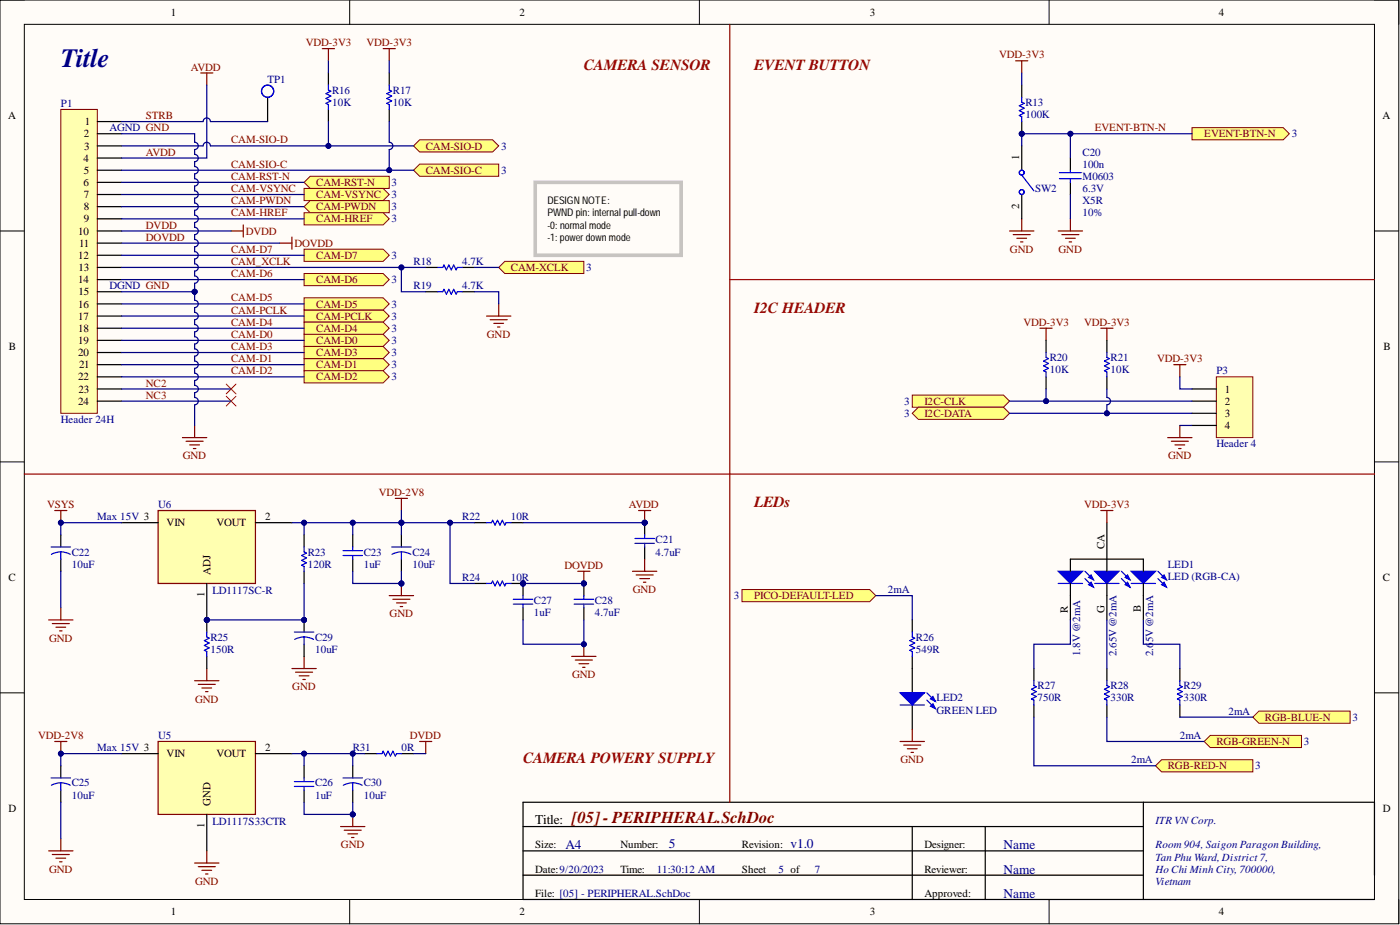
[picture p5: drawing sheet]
<svg xmlns="http://www.w3.org/2000/svg" width="292mm" height="193mm" viewBox="0 0 292 193" stroke-linecap="round" stroke-linejoin="round" font-family="sans-serif">
<path d="M0 0h291.8v192.7h-291.8z" fill-rule="evenodd" fill="#fffcf8"/>
<path d="M0 0h291.8v192.7h-291.8z" fill="none" stroke="#000" stroke-width=".21"/>
<path d="M5.1 5.1h281.7v182.5h-281.7z" fill-rule="evenodd" fill="#fffcf8"/>
<g fill="none" stroke="#000" stroke-width=".21">
<path d="M0 0h5.1M5.1 5.1h281.7v182.5h-281.7zM73 0v5.1M145.9 0v5.1M218.9 0v5.1M286.8 0h5v5.1M0 48.2h5.1M286.8 48.2h5M0 96.4h5.1M286.8 96.4h5M0 144.5h5.1M286.8 144.5h5"/>
<path d="M73 187.6v5.1M145.9 187.6v5.1M218.9 187.6v5.1M291.8 187.6v5.1"/>
</g>
<path d="M109.1 172.4h129.5M109.1 177.5h129.5M190.3 172.4v15.2M205.6 172.4v15.2M238.6 167.4v20.2M109.1 182.6h129.5M286.8 182.6v-15.2h-177.7v20.2h177.7" fill="none" stroke="#000" stroke-width=".25"/>
<path d="M12.7 22.8h7.6v63.4h-7.6z" fill-rule="evenodd" fill="#ffffb0"/>
<path d="M12.7 22.8h7.6v63.4h-7.6z" fill="none" stroke="#800000" stroke-width=".21"/>
<g fill="none" stroke="#000" stroke-width=".25">
<path d="M20.3 25.4h5.1M20.3 27.9h5.1M20.3 30.4h5.1M20.3 33h5.1M20.3 35.5h5.1M20.3 38h5.1M55.8 20.3v5.1M20.3 40.6h5.1M20.3 43.1h5.1M20.3 45.6h5.1M20.3 48.2h5.1M20.3 50.7h5.1"/>
<path d="M20.3 53.3h5.1M20.3 55.8h5.1M20.3 58.3h5.1M20.3 60.9h5.1M20.3 63.4h5.1M20.3 65.9h5.1M20.3 68.5h5.1M20.3 71h5.1M20.3 73.5h5.1M20.3 76.1h5.1M20.3 78.6h5.1M20.3 81.1h5.1"/>
<path d="M20.3 83.7h5.1"/>
</g>
<path d="M38.1 91.3h5M38.8 92.1h3.6M39.6 92.8h2M40.4 93.6h.5M40.6 88.8v2.5" fill="none" stroke="#800000" stroke-width=".25"/>
<circle cx="55.8" cy="19" r="1.27" fill="none" stroke="#00f" stroke-width=".25"/>
<path d="M86.3 30.4l1.3-1.2h15.2l1.3 1.2-1.3 1.3h-15.2z" fill-rule="evenodd" fill="#ffff80"/>
<path d="M86.3 30.4l1.3-1.2h15.2l1.3 1.2-1.3 1.3h-15.2z" fill="none" stroke="#800000" stroke-width=".21"/>
<path d="M86.3 35.5l1.3-1.3h16.5v2.6h-16.5z" fill-rule="evenodd" fill="#ffff80"/>
<path d="M86.3 35.5l1.3-1.3h16.5v2.6h-16.5z" fill="none" stroke="#800000" stroke-width=".21"/>
<path d="M63.4 38l1.3-1.2h16.5v2.5h-16.5z" fill-rule="evenodd" fill="#ffff80"/>
<path d="M63.4 38l1.3-1.2h16.5v2.5h-16.5z" fill="none" stroke="#800000" stroke-width=".21"/>
<path d="M63.4 39.3h16.5l1.3 1.3-1.3 1.2h-16.5z" fill-rule="evenodd" fill="#ffff80"/>
<path d="M63.4 39.3h16.5l1.3 1.3-1.3 1.2h-16.5z" fill="none" stroke="#800000" stroke-width=".21"/>
<path d="M63.4 43.1l1.3-1.3h16.5v2.6h-16.5z" fill-rule="evenodd" fill="#ffff80"/>
<path d="M63.4 43.1l1.3-1.3h16.5v2.6h-16.5z" fill="none" stroke="#800000" stroke-width=".21"/>
<path d="M63.4 44.4h16.5l1.3 1.2-1.3 1.3h-16.5z" fill-rule="evenodd" fill="#ffff80"/>
<path d="M63.4 44.4h16.5l1.3 1.2-1.3 1.3h-16.5z" fill="none" stroke="#800000" stroke-width=".21"/>
<path d="M104.1 55.8l1.2-1.3h16.5v2.6h-16.5z" fill-rule="evenodd" fill="#ffff80"/>
<path d="M104.1 55.8l1.2-1.3h16.5v2.6h-16.5z" fill="none" stroke="#800000" stroke-width=".21"/>
<path d="M63.4 64.7h16.5l1.3 1.2-1.3 1.3h-16.5z" fill-rule="evenodd" fill="#ffff80"/>
<path d="M63.4 64.7h16.5l1.3 1.2-1.3 1.3h-16.5z" fill="none" stroke="#800000" stroke-width=".21"/>
<path d="M63.4 62.1h16.5l1.3 1.3-1.3 1.3h-16.5z" fill-rule="evenodd" fill="#ffff80"/>
<path d="M63.4 62.1h16.5l1.3 1.3-1.3 1.3h-16.5z" fill="none" stroke="#800000" stroke-width=".21"/>
<path d="M63.4 57.1h16.5l1.3 1.2-1.3 1.3h-16.5z" fill-rule="evenodd" fill="#ffff80"/>
<path d="M63.4 57.1h16.5l1.3 1.2-1.3 1.3h-16.5z" fill="none" stroke="#800000" stroke-width=".21"/>
<path d="M63.4 52h16.5l1.3 1.3-1.3 1.2h-16.5z" fill-rule="evenodd" fill="#ffff80"/>
<path d="M63.4 52h16.5l1.3 1.3-1.3 1.2h-16.5z" fill="none" stroke="#800000" stroke-width=".21"/>
<path d="M63.4 69.7h16.5l1.3 1.3-1.3 1.3h-16.5z" fill-rule="evenodd" fill="#ffff80"/>
<path d="M63.4 69.7h16.5l1.3 1.3-1.3 1.3h-16.5z" fill="none" stroke="#800000" stroke-width=".21"/>
<path d="M63.4 67.2h16.5l1.3 1.3-1.3 1.2h-16.5z" fill-rule="evenodd" fill="#ffff80"/>
<path d="M63.4 67.2h16.5l1.3 1.3-1.3 1.2h-16.5z" fill="none" stroke="#800000" stroke-width=".21"/>
<path d="M63.4 74.8h16.5l1.3 1.3-1.3 1.2h-16.5z" fill-rule="evenodd" fill="#ffff80"/>
<path d="M63.4 74.8h16.5l1.3 1.3-1.3 1.2h-16.5z" fill="none" stroke="#800000" stroke-width=".21"/>
<path d="M63.4 72.3h16.5l1.3 1.2-1.3 1.3h-16.5z" fill-rule="evenodd" fill="#ffff80"/>
<path d="M63.4 72.3h16.5l1.3 1.2-1.3 1.3h-16.5z" fill="none" stroke="#800000" stroke-width=".21"/>
<path d="M63.4 77.3h16.5l1.3 1.3-1.3 1.3h-16.5z" fill-rule="evenodd" fill="#ffff80"/>
<path d="M63.4 77.3h16.5l1.3 1.3-1.3 1.3h-16.5z" fill="none" stroke="#800000" stroke-width=".21"/>
<path d="M111.7 38h30.4v15.3h-30.4z" fill="none" stroke="#c6c3c6" stroke-width=".76"/>
<path d="M47.2 80.1l2 2.1M47.2 82.7l2 2M49.2 80.1l-2 2.1M49.2 82.7l-2 2" fill="none" stroke="#f00" stroke-width=".21"/>
<path d="M211.9 12.7h2.5M213.2 12.7v2.5M210.6 48.2h5.1M211.4 48.9h3.6M212.2 49.7h2M212.9 50.5h.5M213.2 45.6v2.6M220.8 48.2h5.1M221.6 48.9h3.5M222.3 49.7h2M223.1 50.5h.5M223.3 45.6v2.6" fill="none" stroke="#800000" stroke-width=".25"/>
<path d="M223.3 33v2.5M223.3 38v2.6" fill="none" stroke="#000" stroke-width=".25"/>
<path d="M221 37.3h4.6M221 36h4.6M223.3 35.5v.5M223.3 37.3v.7" fill="none" stroke="#000bff" stroke-width=".25"/>
<path d="M248.7 26.6h19l1.3 1.3-1.3 1.3h-19z" fill-rule="evenodd" fill="#ffff80"/>
<path d="M248.7 26.6h19l1.3 1.3-1.3 1.3h-19z" fill="none" stroke="#800000" stroke-width=".21"/>
<path d="M190.3 82.4h19.1l1.2 1.3-1.2 1.3h-19.1z" fill-rule="evenodd" fill="#ffff80"/>
<path d="M190.3 82.4h19.1l1.2 1.3-1.2 1.3h-19.1z" fill="none" stroke="#800000" stroke-width=".21"/>
<path d="M244.9 76.1h2.5M246.2 76.1v2.5M243.6 91.3h5.1M244.4 92.1h3.5M245.2 92.8h2M245.9 93.6h.5M246.2 88.8v2.5" fill="none" stroke="#800000" stroke-width=".25"/>
<path d="M190.3 86.2l1.3-1.2h17.8l1.2 1.2-1.2 1.3h-17.8z" fill-rule="evenodd" fill="#ffff80"/>
<path d="M190.3 86.2l1.3-1.2h17.8l1.2 1.2-1.2 1.3h-17.8z" fill="none" stroke="#800000" stroke-width=".21"/>
<path d="M217 68.5h2.5M218.3 68.5v2.5M229.7 68.5h2.5M230.9 68.5v2.5" fill="none" stroke="#800000" stroke-width=".25"/>
<path d="M223.3 124.3v5" fill="none" stroke="#000" stroke-width=".25"/>
<path d="M220.8 119.2h5.1l-2.6 2.5z" fill="#00f"/>
<path d="M220.8 119.2h5.1l-2.6 2.5zM226.4 119.2l1.7 1.8M226.4 120.7l1.7 1.8" fill="none" stroke="#00f" stroke-width=".25"/>
<path d="M227.1 122l.5-.5 .5 1z" fill="#00f"/>
<path d="M227.1 122l.5-.5 .5 1z" fill="none" stroke="#00f" stroke-width=".25"/>
<path d="M227.1 120.5l.5-.6 .5 1.1z" fill="#00f"/>
<path d="M220.8 121.7h5.1M227.1 120.5l.5-.6 .5 1.1z" fill="none" stroke="#00f" stroke-width=".25"/>
<path d="M230.9 124.3v5" fill="none" stroke="#000" stroke-width=".25"/>
<path d="M228.4 119.2h5.1l-2.6 2.5z" fill="#00f"/>
<path d="M228.4 119.2h5.1l-2.6 2.5zM228.4 121.7h5.1" fill="none" stroke="#00f" stroke-width=".25"/>
<path d="M238.6 124.3v5" fill="none" stroke="#000" stroke-width=".25"/>
<path d="M236 119.2h5.1l-2.5 2.5z" fill="#00f"/>
<path d="M234 119.2l1.8 1.8M236 119.2h5.1l-2.5 2.5zM234 120.7l1.8 1.8M236 121.7h5.1" fill="none" stroke="#00f" stroke-width=".25"/>
<path d="M223.3 119.2v-2.6h15.3v2.6M230.9 109v10.2" fill="none" stroke="#000" stroke-width=".25"/>
<path d="M234.7 122l.6-.5 .5 1z" fill="#00f"/>
<path d="M234.7 122l.6-.5 .5 1z" fill="none" stroke="#00f" stroke-width=".25"/>
<path d="M234.7 120.5l.6-.6 .5 1.1z" fill="#00f"/>
<path d="M241.6 119.2l1.8 1.8M234.7 120.5l.6-.6 .5 1.1zM241.6 120.7l1.8 1.8" fill="none" stroke="#00f" stroke-width=".25"/>
<path d="M242.4 122l.5-.5 .5 1z" fill="#00f"/>
<path d="M242.4 122l.5-.5 .5 1z" fill="none" stroke="#00f" stroke-width=".25"/>
<path d="M242.4 120.5l.5-.6 .5 1.1z" fill="#00f"/>
<path d="M242.4 120.5l.5-.6 .5 1.1z" fill="none" stroke="#00f" stroke-width=".25"/>
<path d="M223.3 121.7v2.6M230.9 121.7v2.6M238.6 121.7v2.6" fill="none" stroke="#000" stroke-width=".25"/>
<path d="M229.7 106.5h2.5M230.9 106.5v2.5" fill="none" stroke="#800000" stroke-width=".25"/>
<path d="M261.4 149.6l1.3-1.3h19v2.6h-19z" fill-rule="evenodd" fill="#ffff80"/>
<path d="M261.4 149.6l1.3-1.3h19v2.6h-19z" fill="none" stroke="#800000" stroke-width=".21"/>
<path d="M251.2 154.7l1.3-1.3h19v2.6h-19z" fill-rule="evenodd" fill="#ffff80"/>
<path d="M251.2 154.7l1.3-1.3h19v2.6h-19z" fill="none" stroke="#800000" stroke-width=".21"/>
<path d="M241.1 159.8l1.3-1.3h19v2.5h-19z" fill-rule="evenodd" fill="#ffff80"/>
<path d="M241.1 159.8l1.3-1.3h19v2.5h-19z" fill="none" stroke="#800000" stroke-width=".21"/>
<path d="M67.3 10.1h2.5M68.5 10.1v2.6M79.9 10.1h2.6M81.2 10.1v2.6M101.5 65.9h5.1M102.3 66.7h3.5M103 67.5h2.1M103.8 68.2h.5M104.1 63.4v2.5" fill="none" stroke="#800000" stroke-width=".25"/>
<path d="M68.5 15.2v2.6M81.2 15.2v2.6M68.5 22.8v2.6M81.2 22.8v2.6M88.8 55.8h2.6M96.4 55.8h2.6M88.8 60.9h2.6M96.4 60.9h2.6M76.1 157.2h2.6M83.7 157.2h2.6" fill="none" stroke="#000" stroke-width=".25"/>
<path d="M68.5 17.8v1l.5 .2-1 .5 1 .5-1 .5 1 .6-1 .5 .5 .2v1M81.2 17.8v1l.5 .2-1 .5 1 .5-1 .5 1 .6-1 .5 .5 .2v1M91.4 55.8h1l.2-.5 .5 1 .5-1 .6 1 .5-1 .5 1 .2-.5h1M91.4 60.9h1l.2-.5 .5 1 .5-1 .6 1 .5-1 .5 1 .2-.5h1M78.7 157.2h1l.2-.5 .5 1 .6-1 .5 1 .5-1 .5 1 .2-.5h1" fill="none" stroke="#00f" stroke-width=".25"/>
<circle cx="43.1" cy="129.3" r=".51" fill="#000080"/>
<circle cx="43.1" cy="129.3" r=".51" fill="none" stroke="#000080" stroke-width=".21"/>
<path d="M33 106.5h20.3v15.2h-20.3z" fill-rule="evenodd" fill="#ffffb0"/>
<path d="M33 106.5h20.3v15.2h-20.3z" fill="none" stroke="#800000" stroke-width=".25"/>
<path d="M43.1 121.7v7.6" fill="none" stroke="#000" stroke-width=".25"/>
<circle cx="43.1" cy="129.3" r=".51" fill="#000080"/>
<circle cx="43.1" cy="129.3" r=".51" fill="none" stroke="#000080" stroke-width=".21"/>
<path d="M12.7 111.6v2.5M12.7 116.6v2.6M25.4 109h7.6M53.3 109h7.6M73.6 111.6v2.5M73.6 116.6v2.6" fill="none" stroke="#000" stroke-width=".25"/>
<path d="M82.5 104h2.5M83.7 104v2.5M43.1 139.5v2.5M40.6 142h5.1M41.4 142.8h3.5M42.1 143.5h2.1M42.9 144.3h.5" fill="none" stroke="#800000" stroke-width=".25"/>
<path d="M10.7 114.1h4M12.7 115.1l.8 .1 1.2 .4M12.7 115.1l-.8 .1-1.2 .4M12.7 115.1v1.5M71.6 114.9h4M71.6 115.9h4M73.6 114.1v.8M73.6 115.9v.7" fill="none" stroke="#00f" stroke-width=".25"/>
<circle cx="43.1" cy="129.3" r=".51" fill="#000080"/>
<circle cx="43.1" cy="129.3" r=".51" fill="none" stroke="#000080" stroke-width=".21"/>
<path d="M43.1 129.3v2.6" fill="none" stroke="#000" stroke-width=".25"/>
<circle cx="43.1" cy="129.3" r=".51" fill="#000080"/>
<circle cx="43.1" cy="129.3" r=".51" fill="none" stroke="#000080" stroke-width=".21"/>
<path d="M43.1 136.9v2.6" fill="none" stroke="#000" stroke-width=".25"/>
<path d="M43.1 131.9v1l.6 .2-1.1 .5 1.1 .5-1.1 .6 1.1 .5-1.1 .5 .5 .2v1" fill="none" stroke="#00f" stroke-width=".25"/>
<path d="M10.2 129.3h5M10.9 130.1h3.6M11.7 130.8h2M12.4 131.6h.5M12.7 126.8v2.5M81.2 124.3h5.1M82 125h3.5M82.7 125.8h2.1M83.5 126.5h.5M83.7 121.7v2.6" fill="none" stroke="#800000" stroke-width=".25"/>
<circle cx="83.7" cy="121.7" r=".51" fill="#000080"/>
<circle cx="83.7" cy="121.7" r=".51" fill="none" stroke="#000080" stroke-width=".21"/>
<path d="M63.4 111.6v2.5M63.4 119.2v2.5" fill="none" stroke="#000" stroke-width=".25"/>
<path d="M63.4 114.1v1l.6 .3-1.1 .5 1.1 .5-1.1 .5 1.1 .5-1.1 .5 .5 .3v1" fill="none" stroke="#00f" stroke-width=".25"/>
<path d="M11.4 106.5h2.6M12.7 106.5v2.5M60.9 139.5h5.1M63.4 136.9v2.6M61.7 140.2h3.5M62.4 141h2.1M63.2 141.8h.5" fill="none" stroke="#800000" stroke-width=".25"/>
<circle cx="12.7" cy="109" r=".51" fill="#000080"/>
<circle cx="12.7" cy="109" r=".51" fill="none" stroke="#000080" stroke-width=".21"/>
<path d="M83.7 111.6v2.5M83.7 116.6v2.6" fill="none" stroke="#000" stroke-width=".25"/>
<path d="M81.7 114.1h4.1M83.7 115.1l.9 .1 1.1 .4M83.7 115.1l-.8 .1-1.1 .4M83.7 115.1v1.5" fill="none" stroke="#00f" stroke-width=".25"/>
<circle cx="63.4" cy="129.3" r=".51" fill="#000080"/>
<circle cx="63.4" cy="129.3" r=".51" fill="none" stroke="#000080" stroke-width=".21"/>
<path d="M63.4 129.3v2.6" fill="none" stroke="#000" stroke-width=".25"/>
<circle cx="63.4" cy="129.3" r=".51" fill="#000080"/>
<circle cx="63.4" cy="129.3" r=".51" fill="none" stroke="#000080" stroke-width=".21"/>
<path d="M99 109h2.5M106.6 109h2.5M63.4 134.4v2.5" fill="none" stroke="#000" stroke-width=".25"/>
<path d="M101.5 109h1l.3-.5 .5 1 .5-1 .5 1 .5-1 .5 1 .3-.5h1M61.4 131.9h4.1M63.4 132.9l.9 .1 1.1 .4M63.4 132.9l-.8 .1-1.1 .4M63.4 132.9v1.5" fill="none" stroke="#00f" stroke-width=".25"/>
<circle cx="109.1" cy="121.7" r=".51" fill="#000080"/>
<circle cx="109.1" cy="121.7" r=".51" fill="none" stroke="#000080" stroke-width=".21"/>
<path d="M106.6 121.7h2.5" fill="none" stroke="#000" stroke-width=".25"/>
<circle cx="109.1" cy="121.7" r=".51" fill="#000080"/>
<circle cx="109.1" cy="121.7" r=".51" fill="none" stroke="#000080" stroke-width=".21"/>
<path d="M99 121.7h2.5" fill="none" stroke="#000" stroke-width=".25"/>
<path d="M101.5 121.7h1l.3-.5 .5 1 .5-1 .5 1 .5-1 .5 1 .3-.5h1" fill="none" stroke="#00f" stroke-width=".25"/>
<circle cx="109.1" cy="121.7" r=".51" fill="#000080"/>
<circle cx="109.1" cy="121.7" r=".51" fill="none" stroke="#000080" stroke-width=".21"/>
<path d="M109.1 121.7v2.6M109.1 126.8v2.5" fill="none" stroke="#000" stroke-width=".25"/>
<circle cx="109.1" cy="121.7" r=".51" fill="#000080"/>
<circle cx="109.1" cy="121.7" r=".51" fill="none" stroke="#000080" stroke-width=".21"/>
<path d="M107.1 125h4.1M107.1 126h4.1M109.1 124.3v.7M109.1 126v.8" fill="none" stroke="#00f" stroke-width=".25"/>
<circle cx="121.8" cy="121.7" r=".51" fill="#000080"/>
<circle cx="121.8" cy="121.7" r=".51" fill="none" stroke="#000080" stroke-width=".21"/>
<path d="M121.8 121.7v2.6M121.8 126.8v2.5" fill="none" stroke="#000" stroke-width=".25"/>
<circle cx="121.8" cy="121.7" r=".51" fill="#000080"/>
<circle cx="121.8" cy="121.7" r=".51" fill="none" stroke="#000080" stroke-width=".21"/>
<path d="M119.8 125h4M121.8 124.3v.7" fill="none" stroke="#00f" stroke-width=".25"/>
<path d="M119.8 126h4M121.8 126v.8" fill="none" stroke="#1309bb" stroke-width=".25"/>
<path d="M119.3 136.9h5.1M120 137.7h3.6M120.8 138.5h2M121.6 139.2h.5M121.8 134.4v2.5" fill="none" stroke="#800000" stroke-width=".25"/>
<circle cx="121.8" cy="134.4" r=".51" fill="#000080"/>
<circle cx="121.8" cy="134.4" r=".51" fill="none" stroke="#000080" stroke-width=".21"/>
<circle cx="134.5" cy="109" r=".51" fill="#000080"/>
<circle cx="134.5" cy="109" r=".51" fill="none" stroke="#000080" stroke-width=".21"/>
<path d="M134.5 109v2.6M134.5 114.1v2.5" fill="none" stroke="#000" stroke-width=".25"/>
<circle cx="134.5" cy="109" r=".51" fill="#000080"/>
<circle cx="134.5" cy="109" r=".51" fill="none" stroke="#000080" stroke-width=".21"/>
<path d="M132.5 112.3h4M134.5 111.6v.7" fill="none" stroke="#00f" stroke-width=".25"/>
<path d="M132.5 113.4h4M134.5 113.4v.7" fill="none" stroke="#1309bb" stroke-width=".25"/>
<path d="M132 119.2h5M132.7 119.9h3.6M133.2 106.5h2.6M134.5 106.5v2.5M134.5 116.6v2.6M133.5 120.7h2M134.3 121.5h.5" fill="none" stroke="#800000" stroke-width=".25"/>
<circle cx="134.5" cy="109" r=".51" fill="#000080"/>
<circle cx="134.5" cy="109" r=".51" fill="none" stroke="#000080" stroke-width=".21"/>
<path d="M120.5 119.2h2.6M121.8 119.2v2.5" fill="none" stroke="#800000" stroke-width=".25"/>
<circle cx="121.8" cy="121.7" r=".51" fill="#000080"/>
<circle cx="121.8" cy="121.7" r=".51" fill="none" stroke="#000080" stroke-width=".21"/>
<path d="M41.9 15.2h2.5M43.1 15.2v2.6M48.2 48.2h2.6M50.8 46.9v2.6M58.4 50.7h2.5M60.9 49.5v2.5M87.6 154.7h2.5M88.8 154.7v2.5" fill="none" stroke="#800000" stroke-width=".25"/>
<path d="M152.3 5.1v162.3M152.3 58.3h134.5M5.1 98.9h281.7" fill="none" stroke="#980000" stroke-width=".25"/>
<path d="M154.8 123h26.7l1.2 1.3-1.2 1.2h-26.7z" fill-rule="evenodd" fill="#ffff80"/>
<path d="M154.8 123h26.7l1.2 1.3-1.2 1.2h-26.7z" fill="none" stroke="#800000" stroke-width=".21"/>
<path d="M190.3 139.5v5M190.3 147.1v5" fill="none" stroke="#000" stroke-width=".25"/>
<path d="M187.8 144.5h5.1l-2.6 2.6z" fill="#00f"/>
<path d="M187.8 144.5h5.1l-2.6 2.6zM193.4 146.1l1.8 1.7M193.4 144.5l1.8 1.8" fill="none" stroke="#00f" stroke-width=".25"/>
<path d="M194.1 147.3l.6-.5 .5 1z" fill="#00f"/>
<path d="M194.1 147.3l.6-.5 .5 1z" fill="none" stroke="#00f" stroke-width=".25"/>
<path d="M194.1 145.8l.6-.5 .5 1z" fill="#00f"/>
<path d="M190.3 131.9v1l.5 .2-1 .5 1 .5-1 .6 1 .5-1 .5 .5 .2v1M187.8 147.1h5.1M194.1 145.8l.6-.5 .5 1z" fill="none" stroke="#00f" stroke-width=".25"/>
<path d="M190.3 129.3v2.6M190.3 136.9v2.6" fill="none" stroke="#000" stroke-width=".25"/>
<path d="M187.8 154.7h5.1M188.6 155.4h3.5M189.3 156.2h2.1M190.1 157h.5M190.3 152.1v2.6" fill="none" stroke="#800000" stroke-width=".25"/>
<path d="M33 154.7h20.3v15.2h-20.3z" fill-rule="evenodd" fill="#ffffb0"/>
<g fill="none" stroke="#800000" stroke-width=".25">
<path d="M33 154.7h20.3v15.2h-20.3zM10.2 177.5h5M10.9 178.3h3.6M11.7 179h2M12.4 179.8h.5M12.7 175v2.5M43.1 177.5v2.5M71.1 172.4h5M71.8 173.2h3.6M72.6 174h2M73.3 174.7h.6M73.6 169.9v2.5"/>
<path d="M40.6 180h5.1M41.4 180.8h3.5M42.1 181.6h2.1M42.9 182.3h.5"/>
</g>
<path d="M12.7 159.8v2.5M25.4 157.2h7.6M53.3 157.2h7.6M63.4 159.8v2.5M12.7 164.8v2.6M43.1 169.9v7.6M63.4 164.8v2.6" fill="none" stroke="#000" stroke-width=".25"/>
<path d="M10.7 162.3h4M12.7 163.3l.8 .1 1.2 .4M12.7 163.3l-.8 .1-1.2 .4M12.7 163.3v1.5M61.4 163.1h4.1M61.4 164.1h4.1M63.4 162.3v.8M63.4 164.1v.7" fill="none" stroke="#00f" stroke-width=".25"/>
<circle cx="73.6" cy="169.9" r=".51" fill="#000080"/>
<circle cx="73.6" cy="169.9" r=".51" fill="none" stroke="#000080" stroke-width=".21"/>
<path d="M73.6 159.8v2.5M73.6 164.8v2.6" fill="none" stroke="#000" stroke-width=".25"/>
<path d="M71.6 162.3h4M73.6 163.3l.8 .1 1.2 .4M73.6 163.3l-.8 .1-1.2 .4M73.6 163.3v1.5" fill="none" stroke="#00f" stroke-width=".25"/>
<path d="M11.4 154.7h2.6M12.7 154.7v2.5" fill="none" stroke="#800000" stroke-width=".25"/>
<circle cx="12.7" cy="157.2" r=".51" fill="#000080"/>
<circle cx="12.7" cy="157.2" r=".51" fill="none" stroke="#000080" stroke-width=".21"/>
<path d="M253.8 78.6h7.6v12.7h-7.6z" fill-rule="evenodd" fill="#ffffb0"/>
<path d="M253.8 78.6h7.6v12.7h-7.6z" fill="none" stroke="#800000" stroke-width=".21"/>
<g fill="none" stroke="#000" stroke-width=".25">
<path d="M213.2 30.4v5.1M213.2 40.6v5M218.3 71v2.5M218.3 78.6v2.5M230.9 71v2.5M230.9 78.6v2.5M248.7 81.1h5.1M248.7 83.7h5.1M248.7 86.2h5.1M248.7 88.8h5.1M215.7 139.5v2.5M230.9 139.5v2.5"/>
<path d="M246.2 139.5v2.5M215.7 147.1v2.5M230.9 147.1v2.5M246.2 147.1v2.5"/>
</g>
<g fill="none" stroke="#00f" stroke-width=".25">
<path d="M213.2 36.5l2.5 3.3M218.3 73.5v1.1l.5 .2-1.1 .5 1.1 .5-1.1 .5 1.1 .5-1.1 .5 .6 .3v1M230.9 73.5v1.1l.5 .2-1 .5 1 .5-1 .5 1 .5-1 .5 .5 .3v1M215.7 142v1l.5 .3-1 .5 1 .5-1 .5 1 .5-1 .5 .5 .3v1M230.9 142v1l.5 .3-1 .5 1 .5-1 .5 1 .5-1 .5 .5 .3v1M246.2 142v1l.5 .3-1 .5 1 .5-1 .5 1 .5-1 .5 .5 .3v1"/>
<circle cx="213.2" cy="36" r=".51"/>
<circle cx="213.2" cy="40.1" r=".51"/>
</g>
<path d="M230.9 129.3v10.2" fill="none" stroke="#000080" stroke-width=".25"/>
<circle cx="213.2" cy="27.9" r=".51" fill="#000080"/>
<circle cx="213.2" cy="27.9" r=".51" fill="none" stroke="#000080" stroke-width=".21"/>
<path d="M213.2 17.8v2.5M213.2 25.4v2.5" fill="none" stroke="#000" stroke-width=".25"/>
<circle cx="213.2" cy="27.9" r=".51" fill="#000080"/>
<circle cx="213.2" cy="27.9" r=".51" fill="none" stroke="#000080" stroke-width=".21"/>
<path d="M213.2 20.3v1l.5 .3-1 .5 1 .5-1 .5 1 .5-1 .5 .5 .2v1.1" fill="none" stroke="#00f" stroke-width=".25"/>
<path d="M25.4 157.2h-12.7v2.6" fill="none" stroke="#000080" stroke-width=".25"/>
<circle cx="12.7" cy="157.2" r=".51" fill="#000080"/>
<circle cx="12.7" cy="157.2" r=".51" fill="none" stroke="#000080" stroke-width=".21"/>
<path d="M25.4 109h-12.7v2.6" fill="none" stroke="#000080" stroke-width=".25"/>
<circle cx="12.7" cy="109" r=".51" fill="#000080"/>
<circle cx="12.7" cy="109" r=".51" fill="none" stroke="#000080" stroke-width=".21"/>
<path d="M25.4 78.6h38M25.4 76.1h38M25.4 73.5h38M25.4 71h38M25.4 68.5h38M25.4 65.9h38M25.4 63.4h38M25.4 60.9h15.2M25.4 83.7h22.8M25.4 81.1h22.8" fill="none" stroke="#000080" stroke-width=".25"/>
<circle cx="40.6" cy="60.9" r=".51" fill="#000080"/>
<circle cx="40.6" cy="60.9" r=".51" fill="none" stroke="#000080" stroke-width=".21"/>
<path d="M25.4 55.8h63.4M25.4 58.3h38" fill="none" stroke="#000080" stroke-width=".25"/>
<circle cx="83.7" cy="55.8" r=".51" fill="#000080"/>
<circle cx="83.7" cy="55.8" r=".51" fill="none" stroke="#000080" stroke-width=".21"/>
<path d="M25.4 35.5h60.9M25.4 38h38M25.4 53.3h38M25.4 50.7h33M25.4 48.2h22.8M25.4 45.6h38M25.4 43.1h38M25.4 40.6h38" fill="none" stroke="#000080" stroke-width=".25"/>
<circle cx="81.2" cy="35.5" r=".51" fill="#000080"/>
<circle cx="81.2" cy="35.5" r=".51" fill="none" stroke="#000080" stroke-width=".21"/>
<path d="M43.1 17.8v15.2h-17.7M25.4 30.4h17a.76 .76 0 0 1 .7-.7 .76 .76 0 0 1 .8 .7h42.4" fill="none" stroke="#000080" stroke-width=".25"/>
<circle cx="68.5" cy="30.4" r=".51" fill="#000080"/>
<circle cx="68.5" cy="30.4" r=".51" fill="none" stroke="#000080" stroke-width=".21"/>
<path d="M25.4 27.9h15.2v1.8a.76 .76 0 0 1 .8 .7 .76 .76 0 0 1-.8 .8v1a.76 .76 0 0 1 .8 .8 .76 .76 0 0 1-.8 .7v1a.76 .76 0 0 1 .8 .8 .76 .76 0 0 1-.8 .8v1a.76 .76 0 0 1 .8 .7 .76 .76 0 0 1-.8 .8v1a.76 .76 0 0 1 .8 .8 .76 .76 0 0 1-.8 .7v1.1a.76 .76 0 0 1 .8 .7 .76 .76 0 0 1-.8 .8v1a.76 .76 0 0 1 .8 .7 .76 .76 0 0 1-.8 .8v1a.76 .76 0 0 1 .8 .8 .76 .76 0 0 1-.8 .7v1.1a.76 .76 0 0 1 .8 .7 .76 .76 0 0 1-.8 .8v1a.76 .76 0 0 1 .8 .8 .76 .76 0 0 1-.8 .7v1a.76 .76 0 0 1 .8 .8 .76 .76 0 0 1-.8 .8v1a.76 .76 0 0 1 .8 .7 .76 .76 0 0 1-.8 .8v1.8" fill="none" stroke="#000080" stroke-width=".25"/>
<circle cx="40.6" cy="60.9" r=".51" fill="#000080"/>
<circle cx="40.6" cy="60.9" r=".51" fill="none" stroke="#000080" stroke-width=".21"/>
<path d="M25.4 25.4h17a.76 .76 0 0 1 .7-.8 .76 .76 0 0 1 .8 .8h11.9M63.4 121.7v7.6h-20.3" fill="none" stroke="#000080" stroke-width=".25"/>
<circle cx="43.1" cy="129.3" r=".51" fill="#000080"/>
<circle cx="43.1" cy="129.3" r=".51" fill="none" stroke="#000080" stroke-width=".21"/>
<circle cx="63.4" cy="129.3" r=".51" fill="#000080"/>
<circle cx="63.4" cy="129.3" r=".51" fill="none" stroke="#000080" stroke-width=".21"/>
<path d="M60.9 157.2h12.7v2.6" fill="none" stroke="#000080" stroke-width=".25"/>
<circle cx="63.4" cy="157.2" r=".51" fill="#000080"/>
<circle cx="63.4" cy="157.2" r=".51" fill="none" stroke="#000080" stroke-width=".21"/>
<circle cx="73.6" cy="157.2" r=".51" fill="#000080"/>
<circle cx="73.6" cy="157.2" r=".51" fill="none" stroke="#000080" stroke-width=".21"/>
<path d="M83.7 106.5v2.5h-22.8" fill="none" stroke="#000080" stroke-width=".25"/>
<circle cx="83.7" cy="109" r=".51" fill="#000080"/>
<circle cx="83.7" cy="109" r=".51" fill="none" stroke="#000080" stroke-width=".21"/>
<circle cx="73.6" cy="109" r=".51" fill="#000080"/>
<circle cx="73.6" cy="109" r=".51" fill="none" stroke="#000080" stroke-width=".21"/>
<circle cx="63.4" cy="109" r=".51" fill="#000080"/>
<circle cx="63.4" cy="109" r=".51" fill="none" stroke="#000080" stroke-width=".21"/>
<path d="M63.4 167.4v2.5h10.2" fill="none" stroke="#000080" stroke-width=".25"/>
<circle cx="73.6" cy="169.9" r=".51" fill="#000080"/>
<circle cx="73.6" cy="169.9" r=".51" fill="none" stroke="#000080" stroke-width=".21"/>
<path d="M73.6 157.2h2.5" fill="none" stroke="#000080" stroke-width=".25"/>
<circle cx="73.6" cy="157.2" r=".51" fill="#000080"/>
<circle cx="73.6" cy="157.2" r=".51" fill="none" stroke="#000080" stroke-width=".21"/>
<path d="M73.6 119.2v2.5h10.1" fill="none" stroke="#000080" stroke-width=".25"/>
<circle cx="83.7" cy="121.7" r=".51" fill="#000080"/>
<circle cx="83.7" cy="121.7" r=".51" fill="none" stroke="#000080" stroke-width=".21"/>
<path d="M83.7 109h10.2v12.7h5.1" fill="none" stroke="#000080" stroke-width=".25"/>
<circle cx="83.7" cy="109" r=".51" fill="#000080"/>
<circle cx="83.7" cy="109" r=".51" fill="none" stroke="#000080" stroke-width=".21"/>
<circle cx="93.9" cy="109" r=".51" fill="#000080"/>
<circle cx="93.9" cy="109" r=".51" fill="none" stroke="#000080" stroke-width=".21"/>
<path d="M83.7 55.8v5.1h5.1" fill="none" stroke="#000080" stroke-width=".25"/>
<circle cx="83.7" cy="55.8" r=".51" fill="#000080"/>
<circle cx="83.7" cy="55.8" r=".51" fill="none" stroke="#000080" stroke-width=".21"/>
<path d="M93.9 109h5.1M86.3 157.2h2.5" fill="none" stroke="#000080" stroke-width=".25"/>
<circle cx="93.9" cy="109" r=".51" fill="#000080"/>
<circle cx="93.9" cy="109" r=".51" fill="none" stroke="#000080" stroke-width=".21"/>
<path d="M99 55.8h5.1M99 60.9h5.1v2.5M109.1 129.3v5.1h12.7v-5.1" fill="none" stroke="#000080" stroke-width=".25"/>
<circle cx="121.8" cy="134.4" r=".51" fill="#000080"/>
<circle cx="121.8" cy="134.4" r=".51" fill="none" stroke="#000080" stroke-width=".21"/>
<path d="M109.1 121.7h12.7" fill="none" stroke="#000080" stroke-width=".25"/>
<circle cx="109.1" cy="121.7" r=".51" fill="#000080"/>
<circle cx="109.1" cy="121.7" r=".51" fill="none" stroke="#000080" stroke-width=".21"/>
<circle cx="121.8" cy="121.7" r=".51" fill="#000080"/>
<circle cx="121.8" cy="121.7" r=".51" fill="none" stroke="#000080" stroke-width=".21"/>
<path d="M109.1 109h25.4" fill="none" stroke="#000080" stroke-width=".25"/>
<circle cx="134.5" cy="109" r=".51" fill="#000080"/>
<circle cx="134.5" cy="109" r=".51" fill="none" stroke="#000080" stroke-width=".21"/>
<path d="M210.6 86.2h38.1M182.7 124.3h7.6v5" fill="none" stroke="#000080" stroke-width=".25"/>
<circle cx="230.9" cy="86.2" r=".51" fill="#000080"/>
<circle cx="230.9" cy="86.2" r=".51" fill="none" stroke="#000080" stroke-width=".21"/>
<path d="M210.6 83.7h38.1" fill="none" stroke="#000080" stroke-width=".25"/>
<circle cx="218.3" cy="83.7" r=".51" fill="#000080"/>
<circle cx="218.3" cy="83.7" r=".51" fill="none" stroke="#000080" stroke-width=".21"/>
<path d="M248.7 27.9h-35.5v2.5" fill="none" stroke="#000080" stroke-width=".25"/>
<circle cx="213.2" cy="27.9" r=".51" fill="#000080"/>
<circle cx="213.2" cy="27.9" r=".51" fill="none" stroke="#000080" stroke-width=".21"/>
<circle cx="223.3" cy="27.9" r=".51" fill="#000080"/>
<circle cx="223.3" cy="27.9" r=".51" fill="none" stroke="#000080" stroke-width=".21"/>
<path d="M40.6 60.9v1.7a.76 .76 0 0 1 .8 .8 .76 .76 0 0 1-.8 .8v1a.76 .76 0 0 1 .8 .7 .76 .76 0 0 1-.8 .8v1a.76 .76 0 0 1 .8 .8 .76 .76 0 0 1-.8 .7v1a.76 .76 0 0 1 .8 .8 .76 .76 0 0 1-.8 .8v1a.76 .76 0 0 1 .8 .7 .76 .76 0 0 1-.8 .8v1a.76 .76 0 0 1 .8 .8 .76 .76 0 0 1-.8 .7v1.1a.76 .76 0 0 1 .8 .7 .76 .76 0 0 1-.8 .8v1a.76 .76 0 0 1 .8 .7 .76 .76 0 0 1-.8 .8v1a.76 .76 0 0 1 .8 .8 .76 .76 0 0 1-.8 .7v4.4M246.2 78.6v2.5h2.5M246.2 88.8h2.5M12.7 119.2v7.6M223.3 129.3v5.1h-7.6v5.1M238.6 129.3v5.1h7.6v5.1M215.7 149.6v10.2h25.4M230.9 149.6v5.1h20.3M246.2 149.6h15.2M12.7 167.4v7.6" fill="none" stroke="#000080" stroke-width=".25"/>
<circle cx="40.6" cy="60.9" r=".51" fill="#000080"/>
<circle cx="40.6" cy="60.9" r=".51" fill="none" stroke="#000080" stroke-width=".21"/>
<path d="M63.4 157.2v2.6" fill="none" stroke="#000080" stroke-width=".25"/>
<circle cx="63.4" cy="157.2" r=".51" fill="#000080"/>
<circle cx="63.4" cy="157.2" r=".51" fill="none" stroke="#000080" stroke-width=".21"/>
<path d="M63.4 109v2.6" fill="none" stroke="#000080" stroke-width=".25"/>
<circle cx="63.4" cy="109" r=".51" fill="#000080"/>
<circle cx="63.4" cy="109" r=".51" fill="none" stroke="#000080" stroke-width=".21"/>
<path d="M68.5 25.4v5" fill="none" stroke="#000080" stroke-width=".25"/>
<circle cx="68.5" cy="30.4" r=".51" fill="#000080"/>
<circle cx="68.5" cy="30.4" r=".51" fill="none" stroke="#000080" stroke-width=".21"/>
<path d="M68.5 12.7v2.5M73.6 167.4v2.5" fill="none" stroke="#000080" stroke-width=".25"/>
<circle cx="73.6" cy="169.9" r=".51" fill="#000080"/>
<circle cx="73.6" cy="169.9" r=".51" fill="none" stroke="#000080" stroke-width=".21"/>
<path d="M73.6 109v2.6" fill="none" stroke="#000080" stroke-width=".25"/>
<circle cx="73.6" cy="109" r=".51" fill="#000080"/>
<circle cx="73.6" cy="109" r=".51" fill="none" stroke="#000080" stroke-width=".21"/>
<path d="M81.2 25.4v4.3a.76 .76 0 0 1 .8 .7 .76 .76 0 0 1-.8 .8v4.3" fill="none" stroke="#000080" stroke-width=".25"/>
<circle cx="81.2" cy="35.5" r=".51" fill="#000080"/>
<circle cx="81.2" cy="35.5" r=".51" fill="none" stroke="#000080" stroke-width=".21"/>
<path d="M81.2 12.7v2.5M83.7 119.2v2.5" fill="none" stroke="#000080" stroke-width=".25"/>
<circle cx="83.7" cy="121.7" r=".51" fill="#000080"/>
<circle cx="83.7" cy="121.7" r=".51" fill="none" stroke="#000080" stroke-width=".21"/>
<path d="M83.7 109v2.6" fill="none" stroke="#000080" stroke-width=".25"/>
<circle cx="83.7" cy="109" r=".51" fill="#000080"/>
<circle cx="83.7" cy="109" r=".51" fill="none" stroke="#000080" stroke-width=".21"/>
<path d="M218.3 81.1v2.6" fill="none" stroke="#000080" stroke-width=".25"/>
<circle cx="218.3" cy="83.7" r=".51" fill="#000080"/>
<circle cx="218.3" cy="83.7" r=".51" fill="none" stroke="#000080" stroke-width=".21"/>
<path d="M223.3 27.9v5.1M223.3 40.6v5" fill="none" stroke="#000080" stroke-width=".25"/>
<circle cx="223.3" cy="27.9" r=".51" fill="#000080"/>
<circle cx="223.3" cy="27.9" r=".51" fill="none" stroke="#000080" stroke-width=".21"/>
<path d="M230.9 81.1v1.8a.76 .76 0 0 1 .8 .8 .76 .76 0 0 1-.8 .7v1.8" fill="none" stroke="#000080" stroke-width=".25"/>
<circle cx="230.9" cy="86.2" r=".51" fill="#000080"/>
<circle cx="230.9" cy="86.2" r=".51" fill="none" stroke="#000080" stroke-width=".21"/>
<path d="M213.2 15.2v2.6" fill="none" stroke="#000080" stroke-width=".25"/>
<text font-size="5.5" fill="#000080" x="12.7" y="14">Title</text>
<text font-size="3.5" fill="#800000" x="119.3" y="171.7">[05]- PERIPHERAL.SchDoc</text>
<g font-size="3.2" fill="#980000">
<text x="121.8" y="14.5">CAMERA SENSOR</text>
<text x="157.3" y="14.5">EVENT BUTTON</text>
<text x="157.3" y="65.3">I2C HEADER</text>
<text x="157.3" y="105.8">LEDs</text>
<text x="109.1" y="159.1">CAMERA POWERY SUPPLY</text>
</g>
<text font-size="2.8" x="111.7" y="171.8">Title:</text>
<g font-size="2.8" fill="#000080">
<text x="118" y="177.2">A4</text>
<text x="139.6" y="176.9">5</text>
<text x="165" y="176.9">v1.0</text>
<text x="209.4" y="177.2">Name</text>
<text x="209.4" y="182.2">Name</text>
<text x="209.4" y="187.3">Name</text>
</g>
<g font-size="2.3">
<text x="35.6" y="3.3">1</text>
<text x="108.4" y="3.3">2</text>
<text x="181.5" y="3.3">3</text>
<text x="254.3" y="3.3">4</text>
<text x="1.7" y="24.9">A</text>
<text x="17.5" y="28.7">2</text>
<text x="17.7" y="26.1">1</text>
<text x="288.5" y="24.9">A</text>
<text x="17.4" y="33.7">4</text>
<text x="17.6" y="31.2">3</text>
<text x="212.7" y="33.5" transform="rotate(-90 212.7 33.5)">1</text>
<text x="17.4" y="38.8">6</text>
<text x="17.5" y="36.3">5</text>
<text x="17.5" y="41.3">7</text>
<text x="17.5" y="43.9">8</text>
<text x="17.5" y="46.4">9</text>
<text x="212.7" y="43.6" transform="rotate(-90 212.7 43.6)">2</text>
<text x="16.3" y="48.9">10</text>
<text x="16.5" y="51.5">11</text>
<text x="16.3" y="54">12</text>
<text x="16.3" y="59.1">14</text>
<text x="16.4" y="56.6">13</text>
<text x="16.3" y="64.2">16</text>
<text x="16.4" y="61.6">15</text>
<text x="16.3" y="66.7">17</text>
<text x="16.3" y="69.2">18</text>
<text x="16.3" y="71.8">19</text>
<text x="1.9" y="73">B</text>
<text x="16.3" y="74.3">20</text>
<text x="16.5" y="76.8">21</text>
<text x="288.6" y="73">B</text>
<text x="16.3" y="79.4">22</text>
<text x="16.4" y="81.9">23</text>
<text x="255.6" y="81.9">1</text>
<text x="16.3" y="84.4">24</text>
<text x="255.6" y="84.4">2</text>
<text x="255.6" y="87">3</text>
<text x="255.6" y="89.5">4</text>
<text x="34.8" y="109.8">VIN</text>
<text x="45.2" y="109.8">VOUT</text>
<text x="55.3" y="108.5">2</text>
<text x="43.9" y="119.9" transform="rotate(-90 43.9 119.9)">ADJ</text>
<text x="230.4" y="114.6" transform="rotate(-90 230.4 114.6)">CA</text>
<text x="1.8" y="121.2">C</text>
<text x="42.6" y="124.6" transform="rotate(-90 42.6 124.6)">1</text>
<text x="288.5" y="121.2">C</text>
<text x="222.8" y="127.8" transform="rotate(-90 222.8 127.8)">R</text>
<text x="230.4" y="127.9" transform="rotate(-90 230.4 127.9)">G</text>
<text x="238" y="127.7" transform="rotate(-90 238 127.7)">B</text>
<text x="34.8" y="158">VIN</text>
<text x="45.2" y="158">VOUT</text>
<text x="55.3" y="156.7">2</text>
<text x="1.8" y="169.4">D</text>
<text x="42.6" y="172.8" transform="rotate(-90 42.6 172.8)">1</text>
<text x="43.9" y="168.1" transform="rotate(-90 43.9 168.1)">GND</text>
<text x="288.5" y="169.4">D</text>
<text x="111.7" y="177">Size:</text>
<text x="129.4" y="177">Number:</text>
<text x="154.8" y="177">Revision:</text>
<text x="192.9" y="177">Designer:</text>
<text x="111.7" y="182.1">Date:9/20/2023</text>
<text x="129.4" y="182.1">Time:</text>
<text x="154.8" y="182.1">Sheet</text>
<text x="192.9" y="182.1">Reviewer:</text>
<text x="35.6" y="190.9">1</text>
<text x="108.4" y="190.9">2</text>
<text x="111.7" y="187.1">File: [05] - PERIPHERAL.SchDoc</text>
<text x="181.5" y="190.9">3</text>
<text x="192.9" y="187.1">Approved:</text>
<text x="254.3" y="190.9">4</text>
</g>
<g font-size="2.3" fill="#800000">
<text x="63.8" y="9.6">VDD-3V3</text>
<text x="76.5" y="9.6">VDD-3V3</text>
<text x="39.8" y="14.7">AVDD</text>
<text x="208.4" y="12.2">VDD-3V3</text>
<text x="30.5" y="24.9">STRB</text>
<text x="48.2" y="29.9">CAM-SIO-D</text>
<text x="228.4" y="27.4">EVENT-BTN-N</text>
<text x="251.2" y="28.7">EVENT-BTN-N</text>
<text x="30.5" y="32.5">AVDD</text>
<text x="48.2" y="35">CAM-SIO-C</text>
<text x="88.8" y="31.2">CAM-SIO-D</text>
<text x="48.2" y="37.5">CAM-RST-N</text>
<text x="48.2" y="40.1">CAM-VSYNC</text>
<text x="66" y="38.8">CAM-RST-N</text>
<text x="66" y="41.3">CAM-VSYNC</text>
<text x="88.8" y="36.3">CAM-SIO-C</text>
<text x="30.5" y="47.7">DVDD</text>
<text x="48.2" y="42.6">CAM-PWDN</text>
<text x="48.2" y="45.1">CAM-HREF</text>
<text x="66" y="43.9">CAM-PWDN</text>
<text x="66" y="46.4">CAM-HREF</text>
<text x="30.5" y="50.2">DOVDD</text>
<text x="48.2" y="52.7">CAM-D7</text>
<text x="51.3" y="48.9">DVDD</text>
<text x="61.4" y="51.5">DOVDD</text>
<text x="210.7" y="52.7">GND</text>
<text x="220.9" y="52.7">GND</text>
<text x="48.2" y="55.3">CAM_XCLK</text>
<text x="48.2" y="57.8">CAM-D6</text>
<text x="66" y="59.1">CAM-D6</text>
<text x="66" y="54">CAM-D7</text>
<text x="106.6" y="56.6">CAM-XCLK</text>
<text x="48.2" y="62.9">CAM-D5</text>
<text x="48.2" y="65.4">CAM-PCLK</text>
<text x="66" y="64.2">CAM-D5</text>
<text x="48.2" y="68">CAM-D4</text>
<text x="48.2" y="70.5">CAM-D0</text>
<text x="66" y="66.7">CAM-PCLK</text>
<text x="66" y="71.8">CAM-D0</text>
<text x="66" y="69.2">CAM-D4</text>
<text x="101.6" y="70.5">GND</text>
<text x="213.5" y="68">VDD-3V3</text>
<text x="226.2" y="68">VDD-3V3</text>
<text x="48.2" y="73">CAM-D3</text>
<text x="48.2" y="75.6">CAM-D1</text>
<text x="66" y="76.8">CAM-D1</text>
<text x="66" y="74.3">CAM-D3</text>
<text x="241.4" y="75.6">VDD-3V3</text>
<text x="30.5" y="80.6">NC2</text>
<text x="30.5" y="83.2">NC3</text>
<text x="48.2" y="78.1">CAM-D2</text>
<text x="66" y="79.4">CAM-D2</text>
<text x="192.9" y="84.4">I2C-CLK</text>
<text x="192.9" y="87">I2C-DATA</text>
<text x="38.2" y="95.9">GND</text>
<text x="243.7" y="95.9">GND</text>
<text x="9.8" y="106">VSYS</text>
<text x="79" y="103.5">VDD-2V8</text>
<text x="131.2" y="106">AVDD</text>
<text x="226.2" y="106">VDD-3V3</text>
<text x="117.8" y="118.7">DOVDD</text>
<text x="132.1" y="123.7">GND</text>
<text x="157.3" y="125">PICO-DEFAULT-LED</text>
<text x="81.3" y="128.8">GND</text>
<text x="10.2" y="133.9">GND</text>
<text x="119.4" y="141.5">GND</text>
<text x="40.7" y="146.6">GND</text>
<text x="61" y="144">GND</text>
<text x="8" y="154.2">VDD-2V8</text>
<text x="85.5" y="154.2">DVDD</text>
<text x="253.8" y="155.4">RGB-GREEN-N</text>
<text x="263.9" y="150.4">RGB-BLUE-N</text>
<text x="187.9" y="159.2">GND</text>
<text x="243.6" y="160.5">RGB-RED-N</text>
<text x="71.1" y="177">GND</text>
<text x="10.2" y="182.1">GND</text>
<text x="40.7" y="184.6">GND</text>
</g>
<g font-size="2.3" fill="#000080">
<text x="55.8" y="17.2">TP1</text>
<text x="12.7" y="22.3">P1</text>
<text x="69.3" y="22.1">10K</text>
<text x="69.3" y="19.5">R16</text>
<text x="82" y="22.1">10K</text>
<text x="82" y="19.5">R17</text>
<text x="213.9" y="22.1">R13</text>
<text x="22.8" y="27.4">AGND GND</text>
<text x="213.9" y="24.6">100K</text>
<text x="269.5" y="28.7">3</text>
<text x="104.6" y="31.2">3</text>
<text x="225.9" y="32.5">C20</text>
<text x="225.9" y="35">100n</text>
<text x="81.7" y="38.8">3</text>
<text x="81.7" y="41.3">3</text>
<text x="104.6" y="36.3">3</text>
<text x="216" y="40.1">SW2</text>
<text x="225.9" y="37.5">M0603</text>
<text x="225.9" y="40.1">6.3V</text>
<text x="81.7" y="43.9">3</text>
<text x="81.7" y="46.4">3</text>
<text x="225.9" y="42.6">X5R</text>
<text x="225.9" y="45.1">10%</text>
<text x="81.7" y="59.1">3</text>
<text x="81.7" y="54">3</text>
<text x="86.3" y="55.3">R18</text>
<text x="96.4" y="55.3">4.7K</text>
<text x="122.3" y="56.6">3</text>
<text x="22.8" y="60.4">DGND GND</text>
<text x="81.7" y="64.2">3</text>
<text x="86.3" y="60.4">R19</text>
<text x="96.4" y="60.4">4.7K</text>
<text x="81.7" y="66.7">3</text>
<text x="81.7" y="71.8">3</text>
<text x="81.7" y="69.2">3</text>
<text x="81.7" y="76.8">3</text>
<text x="81.7" y="74.3">3</text>
<text x="219" y="77.9">10K</text>
<text x="219" y="75.3">R20</text>
<text x="231.7" y="77.9">10K</text>
<text x="231.7" y="75.3">R21</text>
<text x="81.7" y="79.4">3</text>
<text x="253.8" y="78.1">P3</text>
<text x="12.7" y="88.2">Header 24H</text>
<text x="188.6" y="84.4">3</text>
<text x="188.6" y="87">3</text>
<text x="253.8" y="93.3">Header 4</text>
<text x="33" y="106">U6</text>
<text x="20.3" y="108.5">Max 15V 3</text>
<text x="96.4" y="108.5">R22</text>
<text x="106.6" y="108.5">10R</text>
<text x="136.8" y="113.4">C21</text>
<text x="15" y="118.4">10uF</text>
<text x="15" y="115.9">C22</text>
<text x="64.2" y="118.4">120R</text>
<text x="64.2" y="115.9">R23</text>
<text x="75.9" y="118.4">1uF</text>
<text x="75.9" y="115.9">C23</text>
<text x="86" y="118.4">10uF</text>
<text x="86" y="115.9">C24</text>
<text x="136.8" y="115.9">4.7uF</text>
<text x="243.6" y="118.4">LED1</text>
<text x="44.3" y="124">LD1117SC-R</text>
<text x="96.4" y="121.2">R24</text>
<text x="106.6" y="121.2">10R</text>
<text x="153.1" y="125">3</text>
<text x="185.3" y="123.7">2mA</text>
<text x="243.6" y="121">LED (RGB-CA)</text>
<text x="111.4" y="128.6">1uF</text>
<text x="111.4" y="126">C27</text>
<text x="124.1" y="128.6">4.7uF</text>
<text x="124.1" y="126">C28</text>
<text x="43.9" y="136.2">150R</text>
<text x="43.9" y="133.6">R25</text>
<text x="65.7" y="136.2">10uF</text>
<text x="65.7" y="133.6">C29</text>
<text x="191.1" y="136.2">549R</text>
<text x="191.1" y="133.6">R26</text>
<text x="225.4" y="136.9" transform="rotate(-90 225.4 136.9)">1.8V @2mA</text>
<text x="233" y="136.9" transform="rotate(-90 233 136.9)">2.65V@2mA</text>
<text x="240.6" y="136.9" transform="rotate(-90 240.6 136.9)">2.6</text>
<text x="240.6" y="134" transform="rotate(-90 240.6 134)">5V@2mA</text>
<text x="216.5" y="143.8">R27</text>
<text x="231.7" y="143.8">R28</text>
<text x="246.9" y="143.8">R29</text>
<text x="195.4" y="146.3">LED2</text>
<text x="195.4" y="148.9">GREEN LED</text>
<text x="216.5" y="146.3">750R</text>
<text x="231.7" y="146.3">330R</text>
<text x="246.9" y="146.3">330R</text>
<text x="256.3" y="149.1">2mA</text>
<text x="33" y="154.2">U5</text>
<text x="246.2" y="154.2">2mA</text>
<text x="272.1" y="155.4">3</text>
<text x="282.2" y="150.4">3</text>
<text x="20.3" y="156.7">Max 15V 3</text>
<text x="73.6" y="156.7">R31</text>
<text x="83.7" y="156.7">0R</text>
<text x="236" y="159.2">2mA</text>
<text x="261.9" y="160.5">3</text>
<text x="15" y="166.6">10uF</text>
<text x="15" y="164.1">C25</text>
<text x="65.7" y="166.6">1uF</text>
<text x="65.7" y="164.1">C26</text>
<text x="75.9" y="166.6">10uF</text>
<text x="75.9" y="164.1">C30</text>
<text x="44.3" y="172.2">LD1117S33CTR</text>
<text x="241.1" y="171.9">ITR VNCorp.</text>
<text x="241.1" y="177">Room 904, Saigon Paragon Building,</text>
<text x="241.1" y="179.5">Tan Phu Ward, District 7,</text>
<text x="137" y="182.1">11:30:12 AM</text>
<text x="162.4" y="182.1">5 of</text>
<text x="170" y="182.1">7</text>
<text x="241.1" y="182.1">Ho Chi Minh City, 700000,</text>
<text x="241.1" y="184.6">Vietnam</text>
</g>
<g font-size="2.2">
<text x="114.2" y="42.6">DESIGN NOTE:</text>
<text x="114.2" y="45.1">PWND pin: internal pull-down</text>
<text x="114.2" y="47.7">-0: normal mode</text>
<text x="114.2" y="50.2">-1: power down mode</text>
</g>
</svg>
